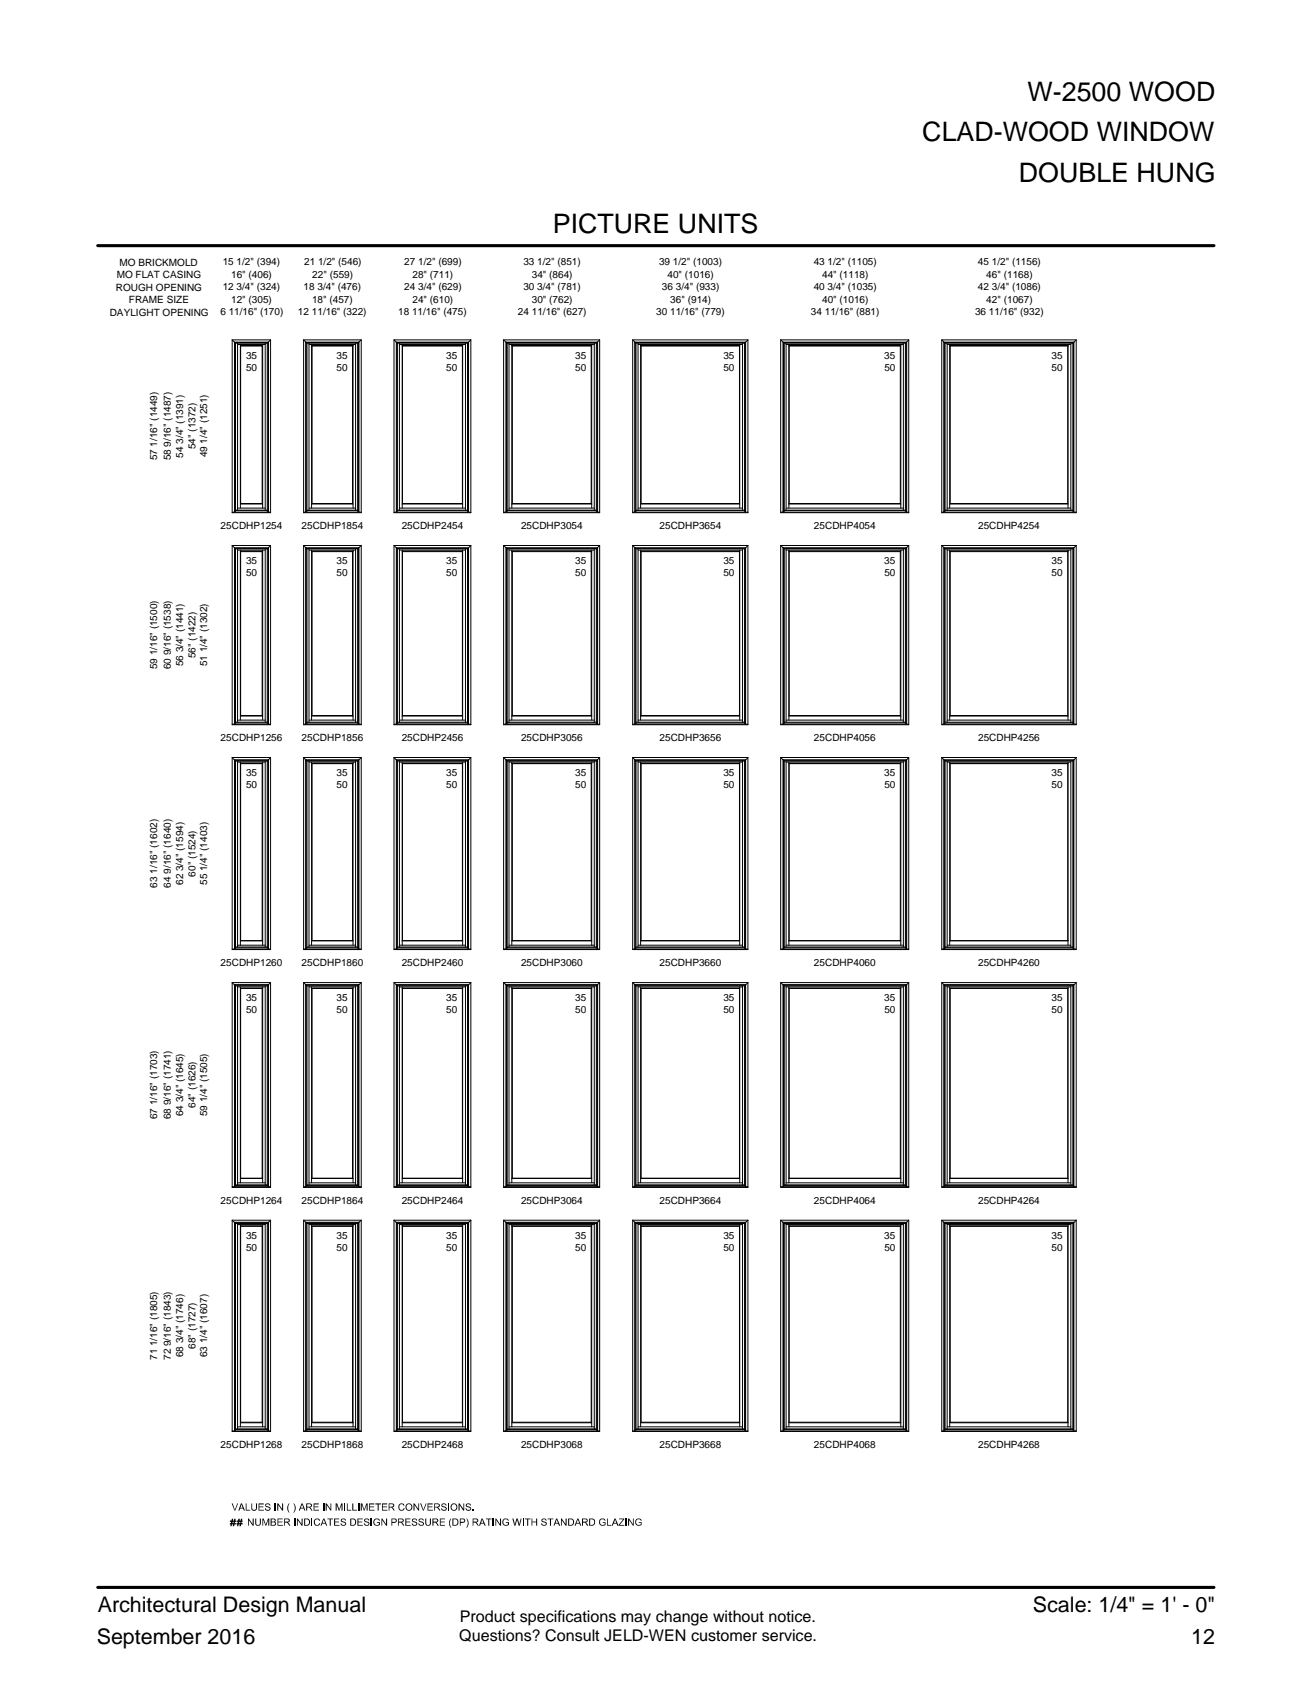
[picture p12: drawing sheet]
<svg xmlns="http://www.w3.org/2000/svg" width="216mm" height="279mm" viewBox="0 0 216 279" stroke-linecap="round" stroke-linejoin="round" font-family="sans-serif">
<g fill="none" stroke="#000" stroke-width=".17">
<path d="M38.4 56.2v28.6h6.3v-28.6M38.4 56.2h6.3M38.4 56.2l.5 .5M38.9 56.7v27.8h-.1M38.9 56.7h5.3M39.3 56.7v27.6M39.3 57h4.5M39.7 57v27M39.8 57.2v26M39.8 57.2l-.1-.1h3.7l-.1 .1M39.8 57.2h3.5M43.3 57.2v26"/>
<path d="M43.4 57v27M43.8 56.7v27.6M44.2 56.7v27.8h.1M44.7 56.2l-.5 .5M50.2 56.2h9.5M50.2 56.2l.5 .5M50.2 56.2v28.6h9.5v-28.6M50.7 56.7h8.4M50.7 56.7v27.8h-.1M51.1 57h7.7M51.1 56.7v27.6M51.5 57v27"/>
<path d="M51.6 57.2l-.1-.1h6.9l-.1 .1M51.6 57.2h6.7M51.6 57.2v26M58.3 57.2v26M58.4 57v27M58.8 56.7v27.6M59.1 56.7v27.8h.2M59.7 56.2l-.6 .5M65.1 56.2h12.7M65.1 56.2l.6 .5M65.1 56.2v28.6h12.7v-28.6M65.7 56.7h11.6"/>
<path d="M65.7 56.7v27.8h-.1M66 57h10.9M66 56.7v27.6M66.5 57v27M66.5 57.2v-.1h10l-.1 .1M66.5 57.2h9.9M66.5 57.2v26M76.4 57.2v26M76.5 57v27M76.9 56.7v27.6M77.3 56.7v27.8h.1M77.8 56.2l-.5 .5"/>
<path d="M83.3 56.2h15.8M83.3 56.2l.5 .5M83.3 56.2v28.6h15.8v-28.6M83.8 56.7h14.8M83.8 56.7v27.8h-.1M84.1 57h14.1M84.1 56.7v27.6M84.6 57v27M84.7 57.2l-.1-.1h13.2l-.1 .1M84.7 57.2h13M84.7 57.2v26M97.7 57.2v26"/>
<path d="M97.8 57v27M98.2 56.7v27.6M98.6 56.7v27.8h.1M99.1 56.2l-.5 .5M104.6 56.2h19M104.6 56.2l.5 .5M104.6 56.2v28.6h19v-28.6M105.1 56.7h18M105.1 56.7v27.8h-.1M105.5 57h17.3M105.5 56.7v27.6M105.9 57v27"/>
<path d="M106 57.2l-.1-.1h16.4l-.1 .1M106 57.2h16.2M106 57.2v26M122.2 57.2v26M122.3 57v27M122.8 56.7v27.6M123.1 56.7v27.8h.1M123.6 56.2l-.5 .5M129.1 56.2h21.1M129.1 56.2l.6 .5M129.1 56.2v28.6h21.1v-28.6M129.7 56.7h20"/>
<path d="M129.7 56.7v27.8h-.2M129.9 57h19.4M129.9 56.7v27.6M130.4 57v27M130.5 57.2l-.1-.1h18.5l-.1 .1M130.5 57.2h18.3M130.5 57.2v26M148.8 57.2v26M148.9 57v27M149.3 56.7v27.6M149.7 56.7v27.8h.1M150.2 56.2l-.5 .5"/>
<path d="M155.7 56.2h22.2M155.7 56.2l.5 .5M155.7 56.2v28.6h22.2v-28.6M156.2 56.7h21.2M156.2 56.7v27.8h-.1M156.6 57h20.4M156.6 56.7v27.6M157 57v27M157.1 57.2l-.1-.1h19.6l-.1 .1M157.1 57.2h19.4M157.1 57.2v26M176.5 57.2v26"/>
<path d="M176.6 57v27M177 56.7v27.6M177.4 56.7v27.8M177.9 56.2l-.5 .5M38.4 90.2v29.6h6.3v-29.6M38.4 84.7h6.3M38.4 90.2h6.3M38.4 90.2l.5 .5M38.8 84.7v-28.1h5.6v28.1M38.8 84.6v-28h5.5v28h.1M38.9 90.7v28.9h-.1M38.9 84.3h5.3"/>
<path d="M38.9 84.4h5.3M38.9 90.7h5.3M39.3 90.7v28.7M39.3 84h4.5M39.3 90.9h4.5M39.7 90.9v28.2M39.8 91.2v27.1M39.8 83.2l-.1 .1h3.7l-.1-.1M39.8 83.2h3.5M39.8 91.2l-.1-.1h3.7l-.1 .1M39.8 91.2h3.5M43.3 91.2v27.1"/>
<path d="M43.4 90.9v28.2M43.8 90.7v28.7M44.2 90.7v28.9h.1M44.7 90.2l-.5 .5M50.2 84.7h9.5M50.2 90.2h9.5M50.2 90.2l.5 .5M50.2 90.2v29.6h9.5v-29.6M50.5 84.7v-28.1h8.8v28.1M50.5 84.6h.1v-28h8.7v28M50.7 84.3h8.4M50.7 84.4h8.4"/>
<path d="M50.7 90.7h8.4M50.7 90.7v28.9h-.1M51.1 84h7.7M51.1 90.9h7.7M51.1 90.7v28.7M51.5 90.9v28.2M51.6 83.2l-.1 .1h6.9l-.1-.1M51.6 83.2h6.7M51.6 91.2l-.1-.1h6.9l-.1 .1M51.6 91.2h6.7M51.6 91.2v27.1M58.3 91.2v27.1"/>
<path d="M58.4 90.9v28.2M58.8 90.7v28.7M59.1 90.7v28.9h.2M59.7 90.2l-.6 .5M65.1 84.7h12.7M65.1 90.2h12.7M65.1 90.2l.6 .5M65.1 90.2v29.6h12.7v-29.6M65.5 84.7v-28.1h12v28.1M65.5 84.6h.1v-28h11.8v28h.1M65.7 84.3h11.6M65.7 84.4h11.6"/>
<path d="M65.7 90.7h11.6M65.7 90.7v28.9h-.1M66 84h10.9M66 90.9h10.9M66 90.7v28.7M66.5 90.9v28.2M66.5 83.2v.1h10l-.1-.1M66.5 83.2h9.9M66.5 91.2v-.1h10l-.1 .1M66.5 91.2h9.9M66.5 91.2v27.1M76.4 91.2v27.1"/>
<path d="M76.5 90.9v28.2M76.9 90.7v28.7M77.3 90.7v28.9h.1M77.8 90.2l-.5 .5M83.3 84.7h15.8M83.3 90.2h15.8M83.3 90.2l.5 .5M83.3 90.2v29.6h15.8v-29.6M83.6 84.7v-28.1h15.2v28.1M83.6 84.6h.1v-28h15v28h.1M83.8 84.3h14.8M83.8 84.4h14.8"/>
<path d="M83.8 90.7h14.8M83.8 90.7v28.9h-.1M84.1 84h14.1M84.1 90.9h14.1M84.1 90.7v28.7M84.6 90.9v28.2M84.7 83.2l-.1 .1h13.2l-.1-.1M84.7 83.2h13M84.7 91.2l-.1-.1h13.2l-.1 .1M84.7 91.2h13M84.7 91.2v27.1M97.7 91.2v27.1"/>
<path d="M97.8 90.9v28.2M98.2 90.7v28.7M98.6 90.7v28.9h.1M99.1 90.2l-.5 .5M104.6 84.7h19M104.6 90.2h19M104.6 90.2l.5 .5M104.6 90.2v29.6h19v-29.6M104.9 84.7v-28.1h18.4v28.1M104.9 84.6h.1v-28h18.2v28h.1M105.1 84.3h18M105.1 84.4h18"/>
<path d="M105.1 90.7h18M105.1 90.7v28.9h-.1M105.5 84h17.3M105.5 90.9h17.3M105.5 90.7v28.7M105.9 90.9v28.2M106 83.2l-.1 .1h16.4l-.1-.1M106 83.2h16.2M106 91.2l-.1-.1h16.4l-.1 .1M106 91.2h16.2M106 91.2v27.1M122.2 91.2v27.1"/>
<path d="M122.3 90.9v28.2M122.8 90.7v28.7M123.1 90.7v28.9h.1M123.6 90.2l-.5 .5M129.1 84.7h21.1M129.1 90.2h21.1M129.1 90.2l.6 .5M129.1 90.2v29.6h21.1v-29.6M129.4 84.7v-28.1h20.5v28.1M129.4 84.6h.1v-28h20.3v28h.1M129.7 84.3h20M129.7 84.4h20"/>
<path d="M129.7 90.7h20M129.7 90.7v28.9h-.2M129.9 84h19.4M129.9 90.9h19.4M129.9 90.7v28.7M130.4 90.9v28.2M130.5 83.2l-.1 .1h18.5l-.1-.1M130.5 83.2h18.3M130.5 91.2l-.1-.1h18.5l-.1 .1M130.5 91.2h18.3M130.5 91.2v27.1M148.8 91.2v27.1"/>
<path d="M148.9 90.9v28.2M149.3 90.7v28.7M149.7 90.7v28.9h.1M150.2 90.2l-.5 .5M155.7 84.7h22.2M155.7 90.2h22.2M155.7 90.2l.5 .5M155.7 90.2v29.6h22.2v-29.6M156 84.7v-28.1h21.5v28.1M156 84.6h.1v-28h21.3v28h.1M156.2 84.3h21.2M156.2 84.4h21.2"/>
<path d="M156.2 90.7h21.2M156.2 90.7v28.9h-.1M156.6 84h20.4M156.6 90.9h20.4M156.6 90.7v28.7M157 90.9v28.2M157.1 83.2l-.1 .1h19.6l-.1-.1M157.1 83.2h19.4M157.1 91.2l-.1-.1h19.6l-.1 .1M157.1 91.2h19.4M157.1 91.2v27.1M176.5 91.2v27.1"/>
<path d="M176.6 90.9v28.2M177 90.7v28.7M177.4 90.7v28.9M177.9 90.2l-.5 .5M38.4 119.7h6.3M38.8 119.7v-29.1h5.6v29.1M38.8 119.6v-29h5.5v29h.1M38.9 119.4h5.3M38.9 119.5h5.3M39.3 119.1h4.5M39.8 118.3l-.1 .1h3.7l-.1-.1M39.8 118.3h3.5"/>
<path d="M50.2 119.7h9.5M50.5 119.7v-29.1h8.8v29.1M50.5 119.6h.1v-29h8.7v29M50.7 119.4h8.4M50.7 119.5h8.4M51.1 119.1h7.7M51.6 118.3l-.1 .1h6.9l-.1-.1M51.6 118.3h6.7M65.1 119.7h12.7M65.5 119.7v-29.1h12v29.1M65.5 119.6h.1v-29h11.8v29h.1M65.7 119.4h11.6"/>
<path d="M65.7 119.5h11.6M66 119.1h10.9M66.5 118.3v.1h10l-.1-.1M66.5 118.3h9.9M83.3 119.7h15.8M83.6 119.7v-29.1h15.2v29.1M83.6 119.6h.1v-29h15v29h.1M83.8 119.4h14.8M83.8 119.5h14.8M84.1 119.1h14.1M84.7 118.3l-.1 .1h13.2l-.1-.1M84.7 118.3h13"/>
<path d="M104.6 119.7h19M104.9 119.7v-29.1h18.4v29.1M104.9 119.6h.1v-29h18.2v29h.1M105.1 119.4h18M105.1 119.5h18M105.5 119.1h17.3M106 118.3l-.1 .1h16.4l-.1-.1M106 118.3h16.2M129.1 119.7h21.1M129.4 119.7v-29.1h20.5v29.1M129.4 119.6h.1v-29h20.3v29h.1M129.7 119.4h20"/>
<path d="M129.7 119.5h20M129.9 119.1h19.4M130.5 118.3l-.1 .1h18.5l-.1-.1M130.5 118.3h18.3M155.7 119.7h22.2M156 119.7v-29.1h21.5v29.1M156 119.6h.1v-29h21.3v29h.1M156.2 119.4h21.2M156.2 119.5h21.2M156.6 119.1h20.4M157.1 118.3l-.1 .1h19.6l-.1-.1M157.1 118.3h19.4"/>
<path d="M38.4 125.2v31.8h6.3v-31.8M38.4 125.2h6.3M38.4 125.2l.5 .6M38.9 125.8v30.9h-.1M38.9 125.8h5.3M39.3 125.8v30.8M39.3 126h4.5M39.7 126v30.3M39.8 126.3v29.2M39.8 126.3l3.6-.1-.1 .1M39.8 126.3h3.5M43.3 126.3v29.2"/>
<path d="M43.4 126v30.3M43.8 125.8v30.8M44.2 125.8v30.9h.1M44.7 125.2l-.5 .6M50.2 125.2h9.5M50.2 125.2l.5 .6M50.2 125.2v31.8h9.5v-31.8M50.7 125.8h8.4M50.7 125.8v30.9h-.1M51.1 126h7.7M51.1 125.8v30.8M51.5 126v30.3"/>
<path d="M51.6 126.3l-.1-.1h6.9l-.1 .1M51.6 126.3h6.7M51.6 126.3v29.2M58.3 126.3v29.2M58.4 126v30.3M58.8 125.8v30.8M59.1 125.8v30.9h.2M59.7 125.2l-.6 .6M65.1 125.2h12.7M65.1 125.2l.6 .6M65.1 125.2v31.8h12.7v-31.8M65.7 125.8h11.6"/>
<path d="M65.7 125.8v30.9h-.1M66 126h10.9M66 125.8v30.8M66.5 126v30.3M66.5 126.3h9.9M66.5 126.3v29.2M76.4 126.3v29.2M76.5 126v30.3M76.9 125.8v30.8M77.3 125.8v30.9h.1M77.8 125.2l-.5 .6M83.3 125.2h15.8"/>
<path d="M83.3 125.2l.5 .6M83.3 125.2v31.8h15.8v-31.8M83.8 125.8h14.8M83.8 125.8v30.9h-.1M84.1 126h14.1M84.1 125.8v30.8M84.6 126v30.3M84.7 126.3l-.1-.1h13.2l-.1 .1M84.7 126.3h13M84.7 126.3v29.2M97.7 126.3v29.2M97.8 126v30.3"/>
<path d="M98.2 125.8v30.8M98.6 125.8v30.9h.1M99.1 125.2l-.5 .6M104.6 125.2h19M104.6 125.2l.5 .6M104.6 125.2v31.8h19v-31.8M105.1 125.8h18M105.1 125.8v30.9h-.1M105.5 126h17.3M105.5 125.8v30.8M105.9 126v30.3M106 126.3l-.1-.1 16.3 .1"/>
<path d="M106 126.3h16.2M106 126.3v29.2M122.2 126.3v29.2M122.3 126v30.3M122.8 125.8v30.8M123.1 125.8v30.9h.1M123.6 125.2l-.5 .6M129.1 125.2h21.1M129.1 125.2l.6 .6M129.1 125.2v31.8h21.1v-31.8M129.7 125.8h20M129.7 125.8v30.9h-.2"/>
<path d="M129.9 126h19.4M129.9 125.8v30.8M130.4 126v30.3M130.5 126.3l18.4-.1-.1 .1M130.5 126.3h18.3M130.5 126.3v29.2M148.8 126.3v29.2M148.9 126v30.3M149.3 125.8v30.8M149.7 125.8v30.9h.1M150.2 125.2l-.5 .6M155.7 125.2h22.2"/>
<path d="M155.7 125.2l.5 .6M155.7 125.2v31.8h22.2v-31.8M156.2 125.8h21.2M156.2 125.8v30.9h-.1M156.6 126h20.4M156.6 125.8v30.8M157 126v30.3M157.1 126.3l-.1-.1 19.5 .1M157.1 126.3h19.4M157.1 126.3v29.2M176.5 126.3v29.2M176.6 126v30.3"/>
<path d="M177 125.8v30.8M177.4 125.8v30.9M177.9 125.2l-.5 .6M38.4 156.9h6.3M38.8 156.9v-31.3h5.6v31.3M38.8 156.8v-31.1h5.5v31.1h.1M38.9 156.6h5.3M38.9 156.7h5.3M39.3 156.3h4.5M39.8 155.5h3.6h-.1M39.8 155.5h3.5M50.2 156.9h9.5"/>
<path d="M50.5 156.9v-31.3h8.8v31.3M50.5 156.8h.1v-31.1h8.7v31.1M50.7 156.6h8.4M50.7 156.7h8.4M51.1 156.3h7.7M51.6 155.5h-.1h6.9h-.1M51.6 155.5h6.7M65.1 156.9h12.7M65.5 156.9v-31.3h12v31.3M65.5 156.8h.1v-31.1h11.8v31.1h.1M65.7 156.6h11.6M65.7 156.7h11.6"/>
<path d="M66 156.3h10.9M66.5 155.5h9.9M83.3 156.9h15.8M83.6 156.9v-31.3h15.2v31.3M83.6 156.8h.1v-31.1h15v31.1h.1M83.8 156.6h14.8M83.8 156.7h14.8M84.1 156.3h14.1M84.7 155.5h-.1h13.2h-.1M84.7 155.5h13M104.6 156.9h19M104.9 156.9v-31.3h18.4v31.3"/>
<path d="M104.9 156.8h.1v-31.1h18.2v31.1h.1M105.1 156.6h18M105.1 156.7h18M105.5 156.3h17.3M106 155.5h-.1h16.3M106 155.5h16.2M129.1 156.9h21.1M129.4 156.9v-31.3h20.5v31.3M129.4 156.8h.1v-31.1h20.3v31.1h.1M129.7 156.6h20M129.7 156.7h20M129.9 156.3h19.4"/>
<path d="M130.5 155.5h18.4h-.1M130.5 155.5h18.3M155.7 156.9h22.2M156 156.9v-31.3h21.5v31.3M156 156.8h.1v-31.1h21.3v31.1h.1M156.2 156.6h21.2M156.2 156.7h21.2M156.6 156.3h20.4M157.1 155.5h-.1h19.5M157.1 155.5h19.4M38.4 162.4v33.9h6.3v-33.9M38.4 162.4h6.3"/>
<path d="M38.4 162.4l.5 .6M38.9 163v33h-.1M38.9 163h5.3M39.3 163v32.9M39.3 163.2h4.5M39.7 163.2v32.4M39.8 163.4v31.4M39.8 163.4h3.6h-.1M39.8 163.4h3.5M43.3 163.4v31.4M43.4 163.2v32.4M43.8 163v32.9"/>
<path d="M44.2 163v33h.1M44.7 162.4l-.5 .6M50.2 162.4h9.5M50.2 162.4l.5 .6M50.2 162.4v33.9h9.5v-33.9M50.7 163h8.4M50.7 163v33h-.1M51.1 163.2h7.7M51.1 163v32.9M51.5 163.2v32.4M51.6 163.4h-.1h6.9h-.1M51.6 163.4h6.7"/>
<path d="M51.6 163.4v31.4M58.3 163.4v31.4M58.4 163.2v32.4M58.8 163v32.9M59.1 163v33h.2M59.7 162.4l-.6 .6M65.1 162.4h12.7M65.1 162.4l.6 .6M65.1 162.4v33.9h12.7v-33.9M65.7 163h11.6M65.7 163v33h-.1M66 163.2h10.9"/>
<path d="M66 163v32.9M66.5 163.2v32.4M66.5 163.4h9.9M66.5 163.4v31.4M76.4 163.4v31.4M76.5 163.2v32.4M76.9 163v32.9M77.3 163v33h.1M77.8 162.4l-.5 .6M83.3 162.4h15.8M83.3 162.4l.5 .6M83.3 162.4v33.9h15.8v-33.9"/>
<path d="M83.8 163h14.8M83.8 163v33h-.1M84.1 163.2h14.1M84.1 163v32.9M84.6 163.2v32.4M84.7 163.4h-.1h13.2h-.1M84.7 163.4h13M84.7 163.4v31.4M97.7 163.4v31.4M97.8 163.2v32.4M98.2 163v32.9M98.6 163v33h.1"/>
<path d="M99.1 162.4l-.5 .6M104.6 162.4h19M104.6 162.4l.5 .6M104.6 162.4v33.9h19v-33.9M105.1 163h18M105.1 163v33h-.1M105.5 163.2h17.3M105.5 163v32.9M105.9 163.2v32.4M106 163.4h-.1h16.3M106 163.4h16.2M106 163.4v31.4"/>
<path d="M122.2 163.4v31.4M122.3 163.2v32.4M122.8 163v32.9M123.1 163v33h.1M123.6 162.4l-.5 .6M129.1 162.4h21.1M129.1 162.4l.6 .6M129.1 162.4v33.9h21.1v-33.9M129.7 163h20M129.7 163v33h-.2M129.9 163.2h19.4M129.9 163v32.9"/>
<path d="M130.4 163.2v32.4M130.5 163.4h18.4h-.1M130.5 163.4h18.3M130.5 163.4v31.4M148.8 163.4v31.4M148.9 163.2v32.4M149.3 163v32.9M149.7 163v33h.1M150.2 162.4l-.5 .6M155.7 162.4h22.2M155.7 162.4l.5 .6M155.7 162.4v33.9h22.2v-33.9"/>
<path d="M156.2 163h21.2M156.2 163v33h-.1M156.6 163.2h20.4M156.6 163v32.9M157 163.2v32.4M157.1 163.4h-.1h19.5M157.1 163.4h19.4M157.1 163.4v31.4M176.5 163.4v31.4M176.6 163.2v32.4M177 163v32.9M177.4 163v33"/>
<path d="M177.9 162.4l-.5 .6M38.4 196.2h6.3M38.8 196.2v-33.4h5.6v33.4M38.8 196.1v-33.2h5.5v33.2h.1M38.9 195.9h5.3M38.9 196h5.3M39.3 195.6h4.5M39.8 194.8h3.6h-.1M39.8 194.8h3.5M50.2 196.2h9.5M50.5 196.2v-33.4h8.8v33.4M50.5 196.1h.1v-33.2h8.7v33.2"/>
<path d="M50.7 195.9h8.4M50.7 196h8.4M51.1 195.6h7.7M51.6 194.8h-.1h6.9h-.1M51.6 194.8h6.7M65.1 196.2h12.7M65.5 196.2v-33.4h12v33.4M65.5 196.1h.1v-33.2h11.8v33.2h.1M65.7 195.9h11.6M65.7 196h11.6M66 195.6h10.9M66.5 194.8h9.9"/>
<path d="M83.3 196.2h15.8M83.6 196.2v-33.4h15.2v33.4M83.6 196.1h.1v-33.2h15v33.2h.1M83.8 195.9h14.8M83.8 196h14.8M84.1 195.6h14.1M84.7 194.8h-.1h13.2h-.1M84.7 194.8h13M104.6 196.2h19M104.9 196.2v-33.4h18.4v33.4M104.9 196.1h.1v-33.2h18.2v33.2h.1M105.1 195.9h18"/>
<path d="M105.1 196h18M105.5 195.6h17.3M106 194.8h-.1h16.3M106 194.8h16.2M129.1 196.2h21.1M129.4 196.2v-33.4h20.5v33.4M129.4 196.1h.1v-33.2h20.3v33.2h.1M129.7 195.9h20M129.7 196h20M129.9 195.6h19.4M130.5 194.8h18.4h-.1M130.5 194.8h18.3"/>
<path d="M155.7 196.2h22.2M156 196.2v-33.4h21.5v33.4M156 196.1h.1v-33.2h21.3v33.2h.1M156.2 195.9h21.2M156.2 196h21.2M156.6 195.6h20.4M157.1 194.8h-.1h19.5M157.1 194.8h19.4M38.4 201.7v35h6.3v-35M38.4 201.7h6.3M38.4 201.7l.5 .6M38.9 202.3v34.1h-.1"/>
<path d="M38.9 202.3h5.3M39.3 202.3v33.9M39.3 202.5h4.5M39.7 202.5v33.4M39.8 202.7v32.4M39.8 202.7h-.1h3.7h-.1M39.8 202.7h3.5M43.3 202.7v32.4M43.4 202.5v33.4M43.8 202.3v33.9M44.2 202.3v34.1h.1M44.7 201.7l-.5 .6"/>
<path d="M50.2 201.7h9.5M50.2 201.7l.5 .6M50.2 201.7v35h9.5v-35M50.7 202.3h8.4M50.7 202.3v34.1h-.1M51.1 202.5h7.7M51.1 202.3v33.9M51.5 202.5v33.4M51.6 202.7h-.1h6.9h-.1M51.6 202.7h6.7M51.6 202.7v32.4M58.3 202.7v32.4"/>
<path d="M58.4 202.5v33.4M58.8 202.3v33.9M59.1 202.3v34.1h.2M59.7 201.7l-.6 .6M65.1 201.7h12.7M65.1 201.7l.6 .6M65.1 201.7v35h12.7v-35M65.7 202.3h11.6M65.7 202.3v34.1h-.1M66 202.5h10.9M66 202.3v33.9M66.5 202.5v33.4"/>
<path d="M66.5 202.7h10h-.1M66.5 202.7h9.9M66.5 202.7v32.4M76.4 202.7v32.4M76.5 202.5v33.4M76.9 202.3v33.9M77.3 202.3v34.1h.1M77.8 201.7l-.5 .6M83.3 201.7h15.8M83.3 201.7l.5 .6M83.3 201.7v35h15.8v-35M83.8 202.3h14.8"/>
<path d="M83.8 202.3v34.1h-.1M84.1 202.5h14.1M84.1 202.3v33.9M84.6 202.5v33.4M84.7 202.7h-.1h13.2h-.1M84.7 202.7h13M84.7 202.7v32.4M97.7 202.7v32.4M97.8 202.5v33.4M98.2 202.3v33.9M98.6 202.3v34.1h.1M99.1 201.7l-.5 .6"/>
<path d="M104.6 201.7h19M104.6 201.7l.5 .6M104.6 201.7v35h19v-35M105.1 202.3h18M105.1 202.3v34.1h-.1M105.5 202.5h17.3M105.5 202.3v33.9M105.9 202.5v33.4M106 202.7h-.1h16.4h-.1M106 202.7h16.2M106 202.7v32.4M122.2 202.7v32.4"/>
<path d="M122.3 202.5v33.4M122.8 202.3v33.9M123.1 202.3v34.1h.1M123.6 201.7l-.5 .6M129.1 201.7h21.1M129.1 201.7l.6 .6M129.1 201.7v35h21.1v-35M129.7 202.3h20M129.7 202.3v34.1h-.2M129.9 202.5h19.4M129.9 202.3v33.9M130.4 202.5v33.4"/>
<path d="M130.5 202.7h-.1h18.5h-.1M130.5 202.7h18.3M130.5 202.7v32.4M148.8 202.7v32.4M148.9 202.5v33.4M149.3 202.3v33.9M149.7 202.3v34.1h.1M150.2 201.7l-.5 .6M155.7 201.7h22.2M155.7 201.7l.5 .6M155.7 201.7v35h22.2v-35M156.2 202.3h21.2"/>
<path d="M156.2 202.3v34.1h-.1M156.6 202.5h20.4M156.6 202.3v33.9M157 202.5v33.4M157.1 202.7h-.1h19.6h-.1M157.1 202.7h19.4M157.1 202.7v32.4M176.5 202.7v32.4M176.6 202.5v33.4M177 202.3v33.9M177.4 202.3v34.1M177.9 201.7l-.5 .6"/>
<path d="M38.4 236.6h6.3M38.8 236.6v-34.5h5.6v34.5M38.8 236.4v-34.2h5.5v34.2h.1M38.9 236.2h5.3M38.9 236.3h5.3M39.3 235.9h4.5M39.8 235.1l-.1 .1h3.7l-.1-.1M39.8 235.1h3.5M50.2 236.6h9.5M50.5 236.6v-34.5h8.8v34.5M50.5 236.4h.1v-34.2h8.7v34.2M50.7 236.2h8.4"/>
<path d="M50.7 236.3h8.4M51.1 235.9h7.7M51.6 235.1l-.1 .1h6.9l-.1-.1M51.6 235.1h6.7M65.1 236.6h12.7M65.5 236.6v-34.5h12v34.5M65.5 236.4h.1v-34.2h11.8v34.2h.1M65.7 236.2h11.6M65.7 236.3h11.6M66 235.9h10.9M66.5 235.1v.1h10l-.1-.1M66.5 235.1h9.9"/>
<path d="M83.3 236.6h15.8M83.6 236.6v-34.5h15.2v34.5M83.6 236.4h.1v-34.2h15v34.2h.1M83.8 236.2h14.8M83.8 236.3h14.8M84.1 235.9h14.1M84.7 235.1l-.1 .1h13.2l-.1-.1M84.7 235.1h13M104.6 236.6h19M104.9 236.6v-34.5h18.4v34.5M104.9 236.4h.1v-34.2h18.2v34.2h.1M105.1 236.2h18"/>
<path d="M105.1 236.3h18M105.5 235.9h17.3M106 235.1l-.1 .1h16.4l-.1-.1M106 235.1h16.2M129.1 236.6h21.1M129.4 236.6v-34.5h20.5v34.5M129.4 236.4h.1v-34.2h20.3v34.2h.1M129.7 236.2h20M129.7 236.3h20M129.9 235.9h19.4M130.5 235.1l-.1 .1h18.5l-.1-.1M130.5 235.1h18.3"/>
<path d="M155.7 236.6h22.2M156 236.6v-34.5h21.5v34.5M156 236.4h.1v-34.2h21.3v34.2h.1M156.2 236.2h21.2M156.2 236.3h21.2M156.6 235.9h20.4M157.1 235.1l-.1 .1h19.6l-.1-.1M157.1 235.1h19.4"/>
</g>
<g fill="#000">
<path d="M38.3 248.6h.2l.3 1 .4-1h.2l-.5 1.1h-.1zM40.6 248.6h.2v1h.5v.1h-.7zM41 251.1h.1l.7 .9v-.9h.1v1.1h-.1l-.7-.9v.9h-.1zM41.6 248.6h.1v.6a.32 .32 0 0 0 .3 .4 .32 .32 0 0 0 .3-.4v-.6h.2l-.1 1-.3 .2-.2-.1a.39 .39 0 0 1-.3-.5zM42.7 248.6h.9v.1h-.7v.4h.6v.1h-.6v.4h.7v.1h-.9zM42.2 251.1h.2v.6a.31 .31 0 0 0 .3 .4 .31 .31 0 0 0 .3-.4v-.6h.1v.9a.47 .47 0 0 1-.6 .2 .47 .47 0 0 1-.3-.5zM43.4 251.1h.2l.3 1 .4-1h.2v1.1h-.1v-.9l-.4 .9h-.1l-.4-1v1h-.1zM43.8 248.7l.3-.1h.3l.3 .2-.2 .1a.26 .26 0 0 0-.3-.2 .26 .26 0 0 0-.2 .2l.4 .2a.38 .38 0 0 1 .2 .6 .38 .38 0 0 1-.5 0l-.3-.2v-.1h.1a.32 .32 0 0 0 .4 .2 .32 .32 0 0 0 .3-.3l-.4-.1a.38 .38 0 0 1-.4-.5zM45.4 248.6h.2v1.1h-.2zM45.8 248.6h.2l.6 .9v-.9h.2v1.1h-.2l-.6-.9v.9h-.2zM45.9 251.1h.8v.1h-.7v.4h.7v.1h-.7v.4h.8v.1h-.9zM47.7 248.6h.2l-.3 .8 .3 .7-.2-.1-.2-.5v-.6z"/>
<path d="M48.5 248.6h.1l.3 .5-.1 .6-.2 .4-.1-.1 .3-.7zM48.6 251.1h.2v1.1h-.2zM49.1 251.1h.1l.7 .9v-.9h.1v1.1h-.1l-.7-.9v.9h-.1zM51.5 251.1h.1v1.1h-.1zM51.8 248.6h.9v.1h-.7v.4h.6v.1h-.6v.4h.7v.1h-.9zM51.9 251.3l.3-.2h.4l.3 .2-.2 .1a.39 .39 0 0 0-.5-.1 .39 .39 0 0 0-.1 .5v.1a.35 .35 0 0 0 .4 .2 .35 .35 0 0 0 .3-.3l.1 .1-.2 .3h-.5l-.3-.3zM53.4 248.6h.2v1.1h-.2zM53.8 248.6h.2l.6 .9v-.9h.2v1.1h-.2l-.6-.9v.9h-.2zM54.1 251.1h1v.1h-.4v1h-.2v-1h-.4zM55.2 251.1h.9v.1h-.7v.4h.6v.1h-.6v.4h.7v.1h-.9zM55.5 248.6h.2l.4 1 .3-1h.2v1.1h-.1v-.9l-.4 .9h-.1l-.3-1v1h-.2zM56.4 251.1h.6l.2 .2v.1h-.1a.28 .28 0 0 0-.3-.2 .28 .28 0 0 0-.3 .2l.6 .3a.4 .4 0 0 1-.1 .5 .4 .4 0 0 1-.5 0l-.2-.3h.2a.36 .36 0 0 0 .6 0l-.2-.2h-.3a.35 .35 0 0 1-.2-.6z"/>
<path d="M56.9 248.6h.2v1.1h-.2zM57.3 248.6h.2v1h.6v.1h-.8zM58.2 248.6h.2v1h.6v.1h-.8zM59.1 251.1h.9v.1h-.7v.4h.6v.1h-.6v.4h.7v.1h-.9zM59.2 248.6h.2v1.1h-.2zM59.6 248.6h.3l.3 1 .4-1h.2v1.1h-.2v-.9l-.3 .9h-.2l-.3-1v1h-.2zM60.2 251.2l.4-.1a.32 .32 0 0 1 .4 .3h-.1a.26 .26 0 0 0-.3-.2 .26 .26 0 0 0-.2 .3l.4 .1a.36 .36 0 0 1 .2 .5 .36 .36 0 0 1-.5 .1l-.3-.1-.1-.2h.2a.35 .35 0 0 0 .4 .2 .35 .35 0 0 0 .2-.2l-.5-.3a.3 .3 0 0 1-.2-.4zM61 248.6h.9v.1h-.7v.4h.6v.1h-.6v.4h.7v.1h-.9zM61.3 251.1h.2v1.1h-.2zM61.8 251.2l.5-.1a.31 .31 0 0 1 .5 .2l-.2 .1a.44 .44 0 0 0-.7 .1 .44 .44 0 0 0 .4 .6l.3-.1v-.2h-.3v-.2h.5l-.1 .6h-.6l-.3-.3-.1-.4zM62 248.6h1v.1h-.4v1h-.2v-1h-.4zM63.1 251.1h.1l.6 .9v-.9h.2v1.1h-.2l-.6-.9v.9h-.1z"/>
<path d="M63.1 248.6h.9v.1h-.7v.4h.7v.1h-.7v.4h.7v.1h-.9zM65.9 248.8l.2-.2h.5l.3 .2-.2 .1a.39 .39 0 0 0-.5-.1 .39 .39 0 0 0-.2 .5l.3 .4 .3-.1 .1-.3 .2 .2-.4 .3-.4-.1-.2-.3zM67 251.1h.8v.1h-.6v.4h.6v.1h-.6v.4h.7v.1h-.9zM68.1 251.2l.2-.1h.4l.2 .2v.1h-.1a.31 .31 0 0 0-.3-.2 .31 .31 0 0 0-.3 .2l.5 .2a.37 .37 0 0 1 .2 .5 .37 .37 0 0 1-.5 .1l-.3-.1v-.2h.1a.29 .29 0 0 0 .4 .2 .29 .29 0 0 0 .2-.3l-.4-.2a.31 .31 0 0 1-.3-.4zM68.4 248.6h.1l.7 .9v-.9h.1v1.1h-.1l-.7-.9v.9h-.1zM69.2 251.2l.2-.1h.4l.2 .2v.1h-.1a.31 .31 0 0 0-.3-.2 .31 .31 0 0 0-.3 .2l.7 .3a.4 .4 0 0 1-.1 .5 .4 .4 0 0 1-.6 0l-.1-.3h.1a.29 .29 0 0 0 .4 .2 .29 .29 0 0 0 .2-.3l-.5-.2-.2-.1zM69.5 248.6h.1l.4 1 .4-1h.1l-.5 1.1h-.1zM70.7 248.6h.8v.1h-.7v.4h.7v.1h-.7v.4h.8v.1h-.9zM70.3 251.1h.2v.6a.31 .31 0 0 0 .3 .4 .31 .31 0 0 0 .3-.4v-.6h.1v.9a.47 .47 0 0 1-.6 .2 .47 .47 0 0 1-.3-.5zM72.7 251.1h.9v.1h-.8v.4h.7v.1h-.7v.4h.8v.1h-.9zM73 248.7l.2-.1h.4l.2 .2v.1h-.2a.26 .26 0 0 0-.2-.2 .26 .26 0 0 0-.3 .3l.5 .1 .3 .2a.47 .47 0 0 1-.5 .5 .47 .47 0 0 1-.5-.4h.2a.33 .33 0 0 0 .3 .2 .33 .33 0 0 0 .3-.3l-.4-.1a.33 .33 0 0 1-.3-.1 .33 .33 0 0 1 0-.4zM74.1 248.6h.1v1.1h-.1z"/>
<path d="M74.5 251.1h.1l-.2 .3v.5l.2 .7-.1-.1-.3-.4v-.5zM75.8 248.6h.2l.6 .9v-.9h.1v1.1h-.1l-.6-.9v.9h-.2zM77.1 248.6h.3a.33 .33 0 0 1 .4 .2l-.1 .1a.25 .25 0 0 0-.3-.3 .25 .25 0 0 0-.1 .4l.3 .1a.37 .37 0 0 1 .2 .5 .37 .37 0 0 1-.6 .1l-.3-.2v-.1h.2a.33 .33 0 0 0 .4 .2 .33 .33 0 0 0 .3-.2l-.4-.2a.35 .35 0 0 1-.3-.2 .35 .35 0 0 1 0-.4zM77.1 251.1h.1l.3 .5v.5l-.3 .5-.1-.1 .2-.3v-.6zM78.1 249.6h.2v.1h-.2zM80.3 251.1h1v.1h-.4v1h-.2v-1h-.4zM81.4 251.1h.2v1.1h-.2zM81.9 251.1h.1l.7 .9v-.9h.1v1.1h-.1l-.7-.9v.9h-.1zM83.1 251.3l.3-.2h.4l.3 .2-.1 .1a.45 .45 0 0 0-.7-.1 .45 .45 0 0 0 0 .7l.5 .1 .2-.1v-.2h-.4v-.2h.5v.6h-.8l-.3-.3zM84.7 251.1h.2l.2 1 .3-1h.2l.2 1 .3-1h.1l-.3 1.1h-.1l-.3-1-.3 1h-.2zM86.4 251.1h.2v1.1h-.2zM86.8 251.1h.9v.1h-.4v1h-.1v-1h-.4z"/>
<path d="M87.9 251.1h.1v.5h.6v-.5h.2v1.1h-.2v-.5h-.6v.5h-.1zM89.6 251.1h.2a.46 .46 0 0 1 .6 .3h-.2a.26 .26 0 0 0-.3-.2 .26 .26 0 0 0-.2 .2l.2 .2a.38 .38 0 0 1 .5 .4 .38 .38 0 0 1-.6 .2l-.3-.2-.1-.1h.2a.33 .33 0 0 0 .3 .2 .33 .33 0 0 0 .3-.2l-.4-.2a.33 .33 0 0 1-.3-.2 .33 .33 0 0 1 .1-.4zM90.5 251.1h1v.1h-.4v1h-.2v-1h-.4zM92.7 251.1h.2l.6 .9v-.9h.2v1.1h-.2l-.6-.9v.9h-.2zM99.1 251.2l.3-.1h.5l.2 .2-.2 .1a.45 .45 0 0 0-.8 .1 .45 .45 0 0 0 .6 .6l.3-.1v-.2h-.4v-.2h.5v.5l-.7 .1-.4-.3zM100.4 251.1h.1v1h.6v.1h-.7zM102.3 251.1h.9l-.7 1h.7v.1h-.9l.7-1h-.7zM103.4 251.1h.2v1.1h-.2zM103.8 251.1h.2l.6 .9v-.9h.2v1.1h-.2l-.6-.9v.9h-.2zM105.1 251.3l.3-.2h.4l.3 .2-.2 .1a.45 .45 0 0 0-.6-.1 .45 .45 0 0 0-.1 .6 .45 .45 0 0 0 .6 .2l.1-.1v-.2h-.3v-.2h.5v.5l-.7 .1-.4-.3z"/>
<path d="M38 251.4h.3v-.3h.3l-.1 .3h.2v-.3h.3l-.1 .3h.1v.2h-.2v.2h.2v.2h-.2l-.1 .3h-.2l.1-.3h-.3v.3h-.2v-.3h-.1v-.2h.2v-.2h-.2zM38.5 251.6l-.1 .2h.2v-.2z"/>
<path d="M39.1 251.4h.3v-.3h.3l-.1 .3h.2v-.3h.3l-.1 .3h.1v.2h-.2v.2h.2v.2h-.2l-.1 .3h-.2l.1-.3h-.3v.3h-.2v-.3h-.1v-.2h.2v-.2h-.2zM39.6 251.6l-.1 .2h.2v-.2z"/>
<path d="M39.8 248.6h.2l.5 1.1h-.2l-.1-.3h-.5l-.1 .3h-.2zM39.9 248.7l-.2 .6h.4z"/>
<path d="M44.7 251.1h.5a.29 .29 0 0 1 .4 .1 .29 .29 0 0 1-.2 .4 .33 .33 0 0 1 .2 .4 .33 .33 0 0 1-.4 .2h-.5zM44.9 251.2v.4h.3a.21 .21 0 0 0 .3-.2 .21 .21 0 0 0-.3-.2zM44.9 251.7v.4h.3a.22 .22 0 0 0 .3-.2 .22 .22 0 0 0-.3-.2z"/>
<path d="M47 251.1h.5a.33 .33 0 0 1 .4 .2 .33 .33 0 0 1-.3 .4l.4 .5h-.2l-.4-.5h-.3v.5h-.1zM47.1 251.2v.4h.3a.2 .2 0 0 0 .3-.2 .2 .2 0 0 0-.2-.2z"/>
<path d="M49.9 248.6h.1l.5 1.1h-.2l-.1-.3h-.5l-.1 .3h-.2zM49.9 248.7l-.2 .6h.5z"/>
<path d="M50.3 251.1h.5a.6 .6 0 0 1 .5 .6 .6 .6 0 0 1-.6 .5h-.4zM50.4 251.2v.9h.3a.47 .47 0 0 0 .4-.5 .47 .47 0 0 0-.4-.4z"/>
<path d="M50.6 248.6h.6a.34 .34 0 0 1 .4 .2 .34 .34 0 0 1-.3 .4l.4 .5h-.2l-.4-.5h-.3v.5h-.2zM50.8 248.7v.4h.3a.22 .22 0 0 0 .3-.2 .22 .22 0 0 0-.2-.2z"/>
<path d="M53.5 251.1h.1l.5 1.1h-.2l-.1-.3h-.5l-.1 .3h-.2zM53.5 251.2l-.2 .6h.4z"/>
<path d="M57.9 251.1h.6l.3 .1 .1 .7-.2 .3h-.8zM58.1 251.2v.9h.3a.48 .48 0 0 0 .3-.5 .48 .48 0 0 0-.4-.4z"/>
<path d="M64.2 248.6h.6a.34 .34 0 0 1 .4 .3 .34 .34 0 0 1-.4 .3l.5 .5h-.2l-.4-.5h-.3v.5h-.2zM64.4 248.7v.4h.3a.22 .22 0 0 0 .3-.2 .22 .22 0 0 0-.2-.2z"/>
<path d="M64.7 251.1h.4a.37 .37 0 0 1 .5 .3 .37 .37 0 0 1-.4 .4h-.4v.4h-.1zM64.8 251.2v.4h.4a.22 .22 0 0 0 .2-.2 .22 .22 0 0 0-.3-.2z"/>
<path d="M65.8 251.1h.5a.33 .33 0 0 1 .4 .2 .33 .33 0 0 1-.3 .4l.4 .5h-.1l-.4-.5h-.4v.5h-.1zM65.9 251.2v.4h.4a.2 .2 0 0 0 .3-.2 .2 .2 0 0 0-.3-.2z"/>
<path d="M67.1 248.8l.3-.2h.5l.3 .5-.1 .5-.4 .2-.5-.2-.2-.2zM67.4 248.7l-.2 .3a.44 .44 0 0 0 .5 .6 .44 .44 0 0 0 .2-.7 .36 .36 0 0 0-.5-.2z"/>
<path d="M71.5 251.1h.5a.33 .33 0 0 1 .5 .2 .33 .33 0 0 1-.4 .4l.4 .5h-.2l-.3-.5h-.3v.5h-.2zM71.7 251.2v.4h.3a.21 .21 0 0 0 .3-.2 .21 .21 0 0 0-.3-.2z"/>
<path d="M71.8 248.6h.5a.34 .34 0 0 1 .4 .3 .34 .34 0 0 1-.3 .3l.4 .5h-.2l-.4-.5h-.3v.5h-.1zM71.9 248.7v.4h.3a.22 .22 0 0 0 .3-.2 .22 .22 0 0 0-.2-.2z"/>
<path d="M74.5 249.2a.6 .6 0 0 1 1.2 0 .6 .6 0 0 1-1.2 0zM74.6 249.1a.45 .45 0 0 0 .9 0 .45 .45 0 0 0-.9 0z"/>
<path d="M74.8 251.1h.6l.3 .2 .1 .4-.2 .5h-.8zM75 251.2v.9h.5l.1-.3v-.5z"/>
<path d="M76 251.1h.4a.37 .37 0 0 1 .5 .3 .37 .37 0 0 1-.4 .4h-.4v.4h-.1zM76.1 251.2v.4h.4a.22 .22 0 0 0 .2-.2 .22 .22 0 0 0-.3-.2z"/>
<path d="M78.1 251.1h.8a.31 .31 0 0 1 .2 .4 .31 .31 0 0 1-.4 .2l.4 .5h-.1l-.4-.5h-.3v.5h-.2zM78.3 251.2v.4h.3a.2 .2 0 0 0 .3-.2 .2 .2 0 0 0-.3-.2z"/>
<path d="M79.6 251.1h.2l.5 1.1h-.2l-.1-.3h-.5l-.1 .3h-.2zM79.7 251.2l-.2 .6h.4z"/>
<path d="M91.9 251.1h.2l.5 1.1h-.2l-.1-.3h-.5l-.2 .3h-.1zM92 251.2l-.2 .6h.4z"/>
<path d="M93.9 251.1h.5a.6 .6 0 0 1 .5 .6 .6 .6 0 0 1-.6 .5h-.4zM94.1 251.2v.9h.5l.1-.3a.45 .45 0 0 0-.4-.6z"/>
<path d="M95.4 251.1h.2l.5 1.1h-.2l-.1-.3h-.5l-.1 .3h-.2zM95.5 251.2l-.2 .6h.4z"/>
<path d="M96.2 251.1h.6a.34 .34 0 0 1 .4 .2 .34 .34 0 0 1-.4 .4l.5 .5h-.2l-.4-.5h-.3v.5h-.2zM96.4 251.2v.4h.3a.21 .21 0 0 0 .3-.2 .21 .21 0 0 0-.2-.2z"/>
<path d="M97.4 251.1h.6l.3 .2 .1 .6-.2 .3h-.8zM97.6 251.2v.9h.5l.1-.4v-.4z"/>
<path d="M101.6 251.1h.2l.5 1.1h-.2l-.2-.3h-.5l-.1 .3h-.2zM101.7 251.2l-.2 .6h.4z"/>
</g>
<path d="M16.2 40.6h184.5M16.2 262.4h184.5" fill="none" stroke="#000" stroke-width=".51"/>
<g font-size="4.4">
<text x="169.9" y="16.7">W-2500 WOOD</text>
<text x="152.5" y="23.3">CLAD-WOOD WINDOW</text>
<text x="168.4" y="30.1">DOUBLE HUNG</text>
<text x="91.4" y="38.5">PICTURE UNITS</text>
</g>
<g font-size="3.5">
<text x="16.2" y="266.5">Architectural Design Manual</text>
<text x="170.8" y="266.5">Scale: 1/4&quot; = 1' - 0&quot;</text>
<text x="16" y="271.8">September 2016</text>
<text x="196.9" y="271.8">12</text>
</g>
<g font-size="2.7">
<text x="76" y="268.2">Product specifications may change without notice.</text>
<text x="75.9" y="271.4">Questions? Consult JELD-WEN customer service.</text>
</g>
<g font-size="1.7">
<text x="19.3" y="46">MO FLAT CASING</text>
<text x="19.8" y="43.9">MO BRICKMOLD</text>
<text x="36.8" y="43.9">15 1/2&quot; (394)</text>
<text x="38.2" y="45.9">16&quot; (406)</text>
<text x="50.3" y="43.9">21 1/2&quot; (546)</text>
<text x="51.6" y="45.9">22&quot; (559)</text>
<text x="66.8" y="43.9">27 1/2&quot; (699)</text>
<text x="68.2" y="45.9">28&quot; (711)</text>
<text x="86.5" y="43.9">33 1/2&quot; (851)</text>
<text x="87.9" y="45.9">34&quot; (864)</text>
<text x="109" y="43.9">39 1/2&quot; (1003)</text>
<text x="110.3" y="45.9">40&quot; (1016)</text>
<text x="134.5" y="43.9">43 1/2&quot; (1105)</text>
<text x="135.9" y="45.9">44&quot; (1118)</text>
<text x="161.7" y="43.9">45 1/2&quot; (1156)</text>
<text x="163.1" y="45.9">46&quot; (1168)</text>
<text x="18.1" y="52.2">DAYLIGHT OPENING</text>
<text x="19.2" y="48.1">ROUGH OPENING</text>
<text x="21.3" y="50.1">FRAME SIZE</text>
<text x="36.4" y="52.1">6 11/16&quot; (170)</text>
<text x="36.8" y="48">12 3/4&quot; (324)</text>
<text x="38.2" y="50.1">12&quot; (305)</text>
<text x="49.3" y="52.1">12 11/16&quot; (322)</text>
<text x="50.2" y="48">18 3/4&quot; (476)</text>
<text x="51.6" y="50.1">18&quot; (457)</text>
<text x="65.8" y="52.1">18 11/16&quot; (475)</text>
<text x="66.8" y="48">24 3/4&quot; (629)</text>
<text x="68.2" y="50.1">24&quot; (610)</text>
<text x="85.6" y="52.1">24 11/16&quot; (627)</text>
<text x="86.5" y="48">30 3/4&quot; (781)</text>
<text x="87.9" y="50.1">30&quot; (762)</text>
<text x="108.5" y="52.1">30 11/16&quot; (779)</text>
<text x="109.4" y="48">36 3/4&quot; (933)</text>
<text x="110.8" y="50.1">36&quot; (914)</text>
<text x="134.1" y="52.1">34 11/16&quot; (881)</text>
<text x="134.5" y="48">40 3/4&quot; (1035)</text>
<text x="135.9" y="50.1">40&quot; (1016)</text>
<text x="161.2" y="52.1">36 11/16&quot; (932)</text>
<text x="161.7" y="48">42 3/4&quot; (1086)</text>
<text x="163.1" y="50.1">42&quot; (1067)</text>
<text x="40.7" y="59.3">35</text>
<text x="55.7" y="59.3">35</text>
<text x="73.8" y="59.3">35</text>
<text x="95.1" y="59.3">35</text>
<text x="119.6" y="59.3">35</text>
<text x="146.2" y="59.3">35</text>
<text x="173.8" y="59.3">35</text>
<text x="40.7" y="61.3">50</text>
<text x="55.7" y="61.3">50</text>
<text x="73.8" y="61.3">50</text>
<text x="95.1" y="61.3">50</text>
<text x="119.6" y="61.3">50</text>
<text x="146.2" y="61.3">50</text>
<text x="173.8" y="61.3">50</text>
<text x="26" y="76.1" transform="rotate(-90 26 76.1)">57 1/16&quot; (1449)</text>
<text x="28.2" y="76.1" transform="rotate(-90 28.2 76.1)">58 9/16&quot; (1487)</text>
<text x="30.3" y="75.7" transform="rotate(-90 30.3 75.7)">54 3/4&quot; (1391)</text>
<text x="32.3" y="74.3" transform="rotate(-90 32.3 74.3)">54&quot; (1372)</text>
<text x="34.2" y="75.6" transform="rotate(-90 34.2 75.6)">49 1/4&quot; (1251)</text>
<text x="36.5" y="87.5">25CDHP1254</text>
<text x="49.9" y="87.5">25CDHP1854</text>
<text x="66.4" y="87.5">25CDHP2454</text>
<text x="86.1" y="87.5">25CDHP3054</text>
<text x="109" y="87.5">25CDHP3654</text>
<text x="134.6" y="87.5">25CDHP4054</text>
<text x="161.7" y="87.5">25CDHP4254</text>
<text x="40.7" y="93.3">35</text>
<text x="40.7" y="95.3">50</text>
<text x="55.7" y="93.3">35</text>
<text x="55.7" y="95.3">50</text>
<text x="73.8" y="93.3">35</text>
<text x="73.8" y="95.3">50</text>
<text x="95.1" y="93.3">35</text>
<text x="95.1" y="95.3">50</text>
<text x="119.6" y="93.3">35</text>
<text x="119.6" y="95.3">50</text>
<text x="146.2" y="93.3">35</text>
<text x="146.2" y="95.3">50</text>
<text x="173.8" y="93.3">35</text>
<text x="173.8" y="95.3">50</text>
<text x="26" y="110.6" transform="rotate(-90 26 110.6)">59 1/16&quot; (1500)</text>
<text x="28.2" y="110.6" transform="rotate(-90 28.2 110.6)">60 9/16&quot; (1538)</text>
<text x="30.3" y="110.2" transform="rotate(-90 30.3 110.2)">56 3/4&quot; (1441)</text>
<text x="32.3" y="108.8" transform="rotate(-90 32.3 108.8)">56&quot; (1422)</text>
<text x="34.2" y="110.2" transform="rotate(-90 34.2 110.2)">51 1/4&quot; (1302)</text>
<text x="36.5" y="122.6">25CDHP1256</text>
<text x="49.9" y="122.6">25CDHP1856</text>
<text x="66.4" y="122.6">25CDHP2456</text>
<text x="86.1" y="122.6">25CDHP3056</text>
<text x="109" y="122.6">25CDHP3656</text>
<text x="134.6" y="122.6">25CDHP4056</text>
<text x="161.7" y="122.6">25CDHP4256</text>
<text x="40.7" y="128.4">35</text>
<text x="40.7" y="130.4">50</text>
<text x="55.7" y="128.4">35</text>
<text x="55.7" y="130.4">50</text>
<text x="73.8" y="128.4">35</text>
<text x="73.8" y="130.4">50</text>
<text x="95.1" y="128.4">35</text>
<text x="95.1" y="130.4">50</text>
<text x="119.6" y="128.4">35</text>
<text x="119.6" y="130.4">50</text>
<text x="146.2" y="128.4">35</text>
<text x="146.2" y="130.4">50</text>
<text x="173.8" y="128.4">35</text>
<text x="173.8" y="130.4">50</text>
<text x="26" y="146.7" transform="rotate(-90 26 146.7)">63 1/16&quot; (1602)</text>
<text x="28.2" y="146.7" transform="rotate(-90 28.2 146.7)">64 9/16&quot; (1640)</text>
<text x="30.3" y="146.3" transform="rotate(-90 30.3 146.3)">62 3/4&quot; (1594)</text>
<text x="32.3" y="144.9" transform="rotate(-90 32.3 144.9)">60&quot; (1524)</text>
<text x="34.2" y="146.3" transform="rotate(-90 34.2 146.3)">55 1/4&quot; (1403)</text>
<text x="36.5" y="159.7">25CDHP1260</text>
<text x="49.9" y="159.7">25CDHP1860</text>
<text x="66.4" y="159.7">25CDHP2460</text>
<text x="86.1" y="159.7">25CDHP3060</text>
<text x="109" y="159.7">25CDHP3660</text>
<text x="134.6" y="159.7">25CDHP4060</text>
<text x="161.7" y="159.7">25CDHP4260</text>
<text x="40.7" y="165.5">35</text>
<text x="40.7" y="167.5">50</text>
<text x="55.7" y="165.5">35</text>
<text x="55.7" y="167.5">50</text>
<text x="73.8" y="165.5">35</text>
<text x="73.8" y="167.5">50</text>
<text x="95.1" y="165.5">35</text>
<text x="95.1" y="167.5">50</text>
<text x="119.6" y="165.5">35</text>
<text x="119.6" y="167.5">50</text>
<text x="146.2" y="165.5">35</text>
<text x="146.2" y="167.5">50</text>
<text x="173.8" y="165.5">35</text>
<text x="173.8" y="167.5">50</text>
<text x="26" y="185" transform="rotate(-90 26 185)">67 1/16&quot; (1703)</text>
<text x="28.2" y="185" transform="rotate(-90 28.2 185)">68 9/16&quot; (1741)</text>
<text x="30.3" y="184.5" transform="rotate(-90 30.3 184.5)">64 3/4&quot; (1645)</text>
<text x="32.3" y="183.1" transform="rotate(-90 32.3 183.1)">64&quot; (1626)</text>
<text x="34.2" y="184.5" transform="rotate(-90 34.2 184.5)">59 1/4&quot; (1505)</text>
<text x="36.5" y="199">25CDHP1264</text>
<text x="49.9" y="199">25CDHP1864</text>
<text x="66.4" y="199">25CDHP2464</text>
<text x="86.1" y="199">25CDHP3064</text>
<text x="109" y="199">25CDHP3664</text>
<text x="134.6" y="199">25CDHP4064</text>
<text x="161.7" y="199">25CDHP4264</text>
<text x="40.7" y="204.8">35</text>
<text x="40.7" y="206.8">50</text>
<text x="55.7" y="204.8">35</text>
<text x="55.7" y="206.8">50</text>
<text x="73.8" y="204.8">35</text>
<text x="73.8" y="206.8">50</text>
<text x="95.1" y="204.8">35</text>
<text x="95.1" y="206.8">50</text>
<text x="119.6" y="204.8">35</text>
<text x="119.6" y="206.8">50</text>
<text x="146.2" y="204.8">35</text>
<text x="146.2" y="206.8">50</text>
<text x="173.8" y="204.8">35</text>
<text x="173.8" y="206.8">50</text>
<text x="26" y="224.8" transform="rotate(-90 26 224.8)">71 1/16&quot; (1805)</text>
<text x="28.2" y="224.8" transform="rotate(-90 28.2 224.8)">72 9/16&quot; (1843)</text>
<text x="30.3" y="224.4" transform="rotate(-90 30.3 224.4)">68 3/4&quot; (1746)</text>
<text x="32.3" y="223" transform="rotate(-90 32.3 223)">68&quot; (1727)</text>
<text x="34.2" y="224.4" transform="rotate(-90 34.2 224.4)">63 1/4&quot; (1607)</text>
<text x="36.5" y="239.4">25CDHP1268</text>
<text x="49.9" y="239.4">25CDHP1868</text>
<text x="66.4" y="239.4">25CDHP2468</text>
<text x="86.1" y="239.4">25CDHP3068</text>
<text x="109" y="239.4">25CDHP3668</text>
<text x="134.6" y="239.4">25CDHP4068</text>
<text x="161.7" y="239.4">25CDHP4268</text>
</g>
</svg>
